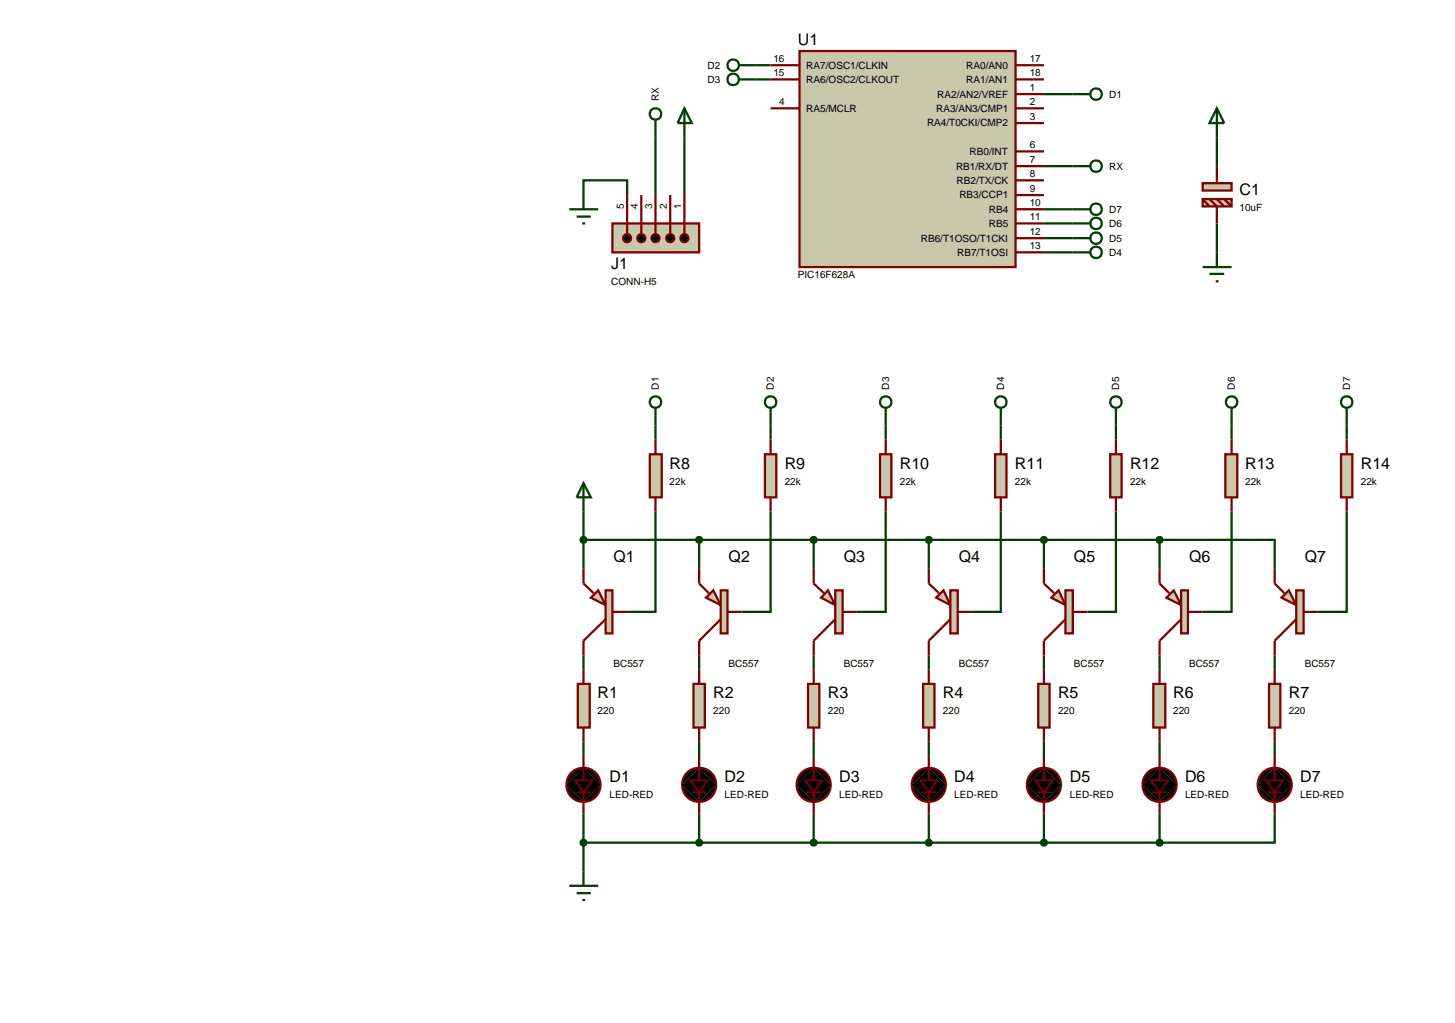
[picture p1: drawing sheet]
<svg xmlns="http://www.w3.org/2000/svg" width="257mm" height="180mm" viewBox="0 0 257 180" stroke-linecap="round" stroke-linejoin="round" font-family="sans-serif">
<g fill="none" stroke="#004000" stroke-width=".4">
<path d="M133.3 14h2.6M133.3 11.5h2.6M184.1 16.6h5.1M102.9 34.4v-2.6h7.7v2.6M115.6 24.2v10.2M120.7 24.2v10.2M184.1 29.3h5.1M184.1 36.9h5.1M184.1 39.4h5.1M214.6 24.2v5.1M214.6 39.4v5.1M184.1 42h5.1"/>
<path d="M184.1 44.5h5.1M115.6 75v2.5M135.9 75v2.5M156.2 75v2.5M176.5 75v2.5M196.8 75v2.5M217.2 75v2.5M237.5 75v2.5M102.9 90.2v10.1M102.9 95.2h101.6M115.6 90.2v17.7h-5M123.3 95.2v5.1"/>
<path d="M135.9 90.2v17.7h-5.1M143.5 95.2v5.1M156.2 90.2v17.7h-5.1M163.8 95.2v5.1M176.5 90.2v17.7h-5.1M184.1 95.2v5.1M196.8 90.2v17.7h-5M204.5 95.2h20.3v5.1M204.5 95.2v5.1M217.2 90.2v17.7h-5.1M237.5 90.2v17.7h-5.1M102.9 115.6v2.5"/>
<path d="M123.3 115.6v2.5M143.5 115.6v2.5M163.8 115.6v2.5M184.1 115.6v2.5M204.5 115.6v2.5M224.8 115.6v2.5M102.9 130.8v2.5M123.3 130.8v2.5M143.5 130.8v2.5M163.8 130.8v2.5M184.1 130.8v2.5M204.5 130.8v2.5"/>
<path d="M224.8 130.8v2.5M102.9 143.5v10.2M102.9 148.6h101.6M123.3 143.5v5.1M143.5 143.5v5.1M163.8 143.5v5.1M184.1 143.5v5.1M204.5 143.5v5.1M224.8 143.5v5.1h-20.3"/>
</g>
<path d="M101.9 120.6h2.1v7.7h-2.1z" fill="#c8c8aa" stroke="#800000" stroke-width=".4"/>
<path d="M102.9 118.1v2.5M102.9 128.3v2.5" fill="none" stroke="#800000" stroke-width=".4"/>
<path d="M122.3 120.6h2v7.7h-2z" fill="#c8c8aa" stroke="#800000" stroke-width=".4"/>
<path d="M123.3 118.1v2.5M123.3 128.3v2.5" fill="none" stroke="#800000" stroke-width=".4"/>
<path d="M142.5 120.6h2v7.7h-2z" fill="#c8c8aa" stroke="#800000" stroke-width=".4"/>
<path d="M143.5 118.1v2.5M143.5 128.3v2.5" fill="none" stroke="#800000" stroke-width=".4"/>
<path d="M162.8 120.6h2v7.7h-2z" fill="#c8c8aa" stroke="#800000" stroke-width=".4"/>
<path d="M163.8 118.1v2.5M163.8 128.3v2.5" fill="none" stroke="#800000" stroke-width=".4"/>
<path d="M183.1 120.6h2v7.7h-2z" fill="#c8c8aa" stroke="#800000" stroke-width=".4"/>
<path d="M184.1 118.1v2.5M184.1 128.3v2.5" fill="none" stroke="#800000" stroke-width=".4"/>
<path d="M203.4 120.6h2.1v7.7h-2.1z" fill="#c8c8aa" stroke="#800000" stroke-width=".4"/>
<path d="M204.5 118.1v2.5M204.5 128.3v2.5" fill="none" stroke="#800000" stroke-width=".4"/>
<path d="M223.8 120.6h2v7.7h-2z" fill="#c8c8aa" stroke="#800000" stroke-width=".4"/>
<g fill="none" stroke="#800000" stroke-width=".4">
<path d="M224.8 118.1v2.5M102.9 133.3v4.3M102.9 139.7v3.8M123.3 133.3v4.3M123.3 139.7v3.8M143.5 133.3v4.3M143.5 139.7v3.8M163.8 133.3v4.3M163.8 139.7v3.8M184.1 133.3v4.3M184.1 139.7v3.8M204.5 133.3v4.3"/>
<path d="M204.5 139.7v3.8M224.8 128.3v2.5M224.8 133.3v4.3M224.8 139.7v3.8"/>
</g>
<g fill="#000" stroke="#800000" stroke-width=".4">
<path d="M100.5 136.5a2.97 2.97 0 0 1 2.4-1.1l-3 3 .1-.7zM102.9 135.4a2.95 2.95 0 0 1 3 3zM105.9 138.4a2.95 2.95 0 0 1-3 3zM99.9 138.4l3 3a2.95 2.95 0 0 1-3-3z"/>
<path d="M120.9 136.5a2.97 2.97 0 0 1 2.4-1.1l-3 3 .1-.7zM123.3 135.4a2.95 2.95 0 0 1 3 3zM126.3 138.4a2.95 2.95 0 0 1-3 3zM120.3 138.4l3 3a2.95 2.95 0 0 1-3-3z"/>
<path d="M141.1 136.5a2.97 2.97 0 0 1 2.4-1.1l-3 3 .1-.7zM143.5 135.4a2.95 2.95 0 0 1 3 3zM146.5 138.4a2.95 2.95 0 0 1-3 3zM140.5 138.4l3 3a2.95 2.95 0 0 1-3-3z"/>
<path d="M161.4 136.5a2.97 2.97 0 0 1 2.4-1.1l-3 3 .1-.7zM163.8 135.4a2.95 2.95 0 0 1 3 3zM166.8 138.4a2.95 2.95 0 0 1-3 3zM160.8 138.4l3 3a2.95 2.95 0 0 1-3-3z"/>
<path d="M182.2 136l1.2-.5 .7-.1-3 3a2.97 2.97 0 0 1 1.1-2.4zM184.1 135.4a2.95 2.95 0 0 1 3 3zM184.1 141.4l3-3a2.95 2.95 0 0 1-3 3zM181.1 138.4l3 3a2.95 2.95 0 0 1-3-3z"/>
<path d="M202.6 136l1.2-.5 .7-.1-3 3a2.97 2.97 0 0 1 1.1-2.4zM204.5 135.4a2.95 2.95 0 0 1 3 3zM204.5 141.4l3-3a2.95 2.95 0 0 1-3 3zM201.5 138.4l3 3a2.95 2.95 0 0 1-3-3z"/>
<path d="M222.4 136.5a2.97 2.97 0 0 1 2.4-1.1l-3 3 .1-.7zM224.8 135.4a2.95 2.95 0 0 1 3 3zM227.8 138.4a2.95 2.95 0 0 1-3 3zM221.8 138.4l3 3a2.95 2.95 0 0 1-3-3z"/>
</g>
<path d="M99.9 138.4l3-3 3 3-3 3zM120.3 138.4l3-3 3 3-3 3zM140.5 138.4l3-3 3 3-3 3zM160.8 138.4l3-3 3 3-3 3zM184.1 135.4l3 3-3 3-3-3zM204.5 135.4l3 3-3 3-3-3zM221.8 138.4l3-3 3 3-3 3z" fill="#000"/>
<path d="M101.7 139.7h2.5M122 139.7h2.5M142.2 139.7h2.6M162.5 139.7h2.6M182.9 139.7h2.5M203.2 139.7h2.5M223.5 139.7h2.5" fill="none" stroke="#800000" stroke-width=".3"/>
<path d="M101.4 137.6h3.1l-1.6 2.1zM121.7 137.6h3.1l-1.5 2.1zM142 137.6h3l-1.5 2.1zM162.3 137.6h3l-1.5 2.1zM182.6 137.6h3.1l-1.6 2.1zM202.9 137.6h3.1l-1.5 2.1zM223.2 137.6h3.1l-1.5 2.1z" fill="#000" stroke="#800000" stroke-width=".3"/>
<path d="M100.4 156.2h5.1M101.7 157.5h2.5M102.7 158.7h.5M102.9 153.7v2.5" fill="none" stroke="#004000" stroke-width=".4"/>
<path d="M102.6 148.2l.3-.1-.5 .5zM102.9 148.1l.3 .1 .2 .4zM103.4 148.6l-.1 .3-.4 .2zM102.4 148.6l.5 .5-.4-.2z" fill="#004000" stroke="#004000" stroke-width=".4"/>
<path d="M102.9 148.1l.5 .5-.5 .5-.5-.5z" fill="#004000"/>
<path d="M204.1 148.3l.4-.2-.5 .5zM204.5 148.1l.4 .2 .1 .3zM205 148.6l-.1 .3-.4 .2zM204 148.6l.5 .5-.4-.2z" fill="#004000" stroke="#004000" stroke-width=".4"/>
<path d="M204.5 148.1l.5 .5-.5 .5-.5-.5z" fill="#004000"/>
<path d="M183.7 148.3l.4-.2-.5 .5zM184.1 148.1l.3 .1 .2 .4zM184.1 149.1l.5-.5-.1 .3zM183.6 148.6l.5 .5-.4-.2z" fill="#004000" stroke="#004000" stroke-width=".4"/>
<path d="M184.1 148.1l.5 .5-.5 .5-.5-.5z" fill="#004000"/>
<path d="M163.5 148.2l.3-.1-.5 .5zM163.8 148.1l.3 .1 .2 .4zM164.3 148.6l-.1 .3-.4 .2zM163.3 148.6l.5 .5-.4-.2z" fill="#004000" stroke="#004000" stroke-width=".4"/>
<path d="M163.8 148.1l.5 .5-.5 .5-.5-.5z" fill="#004000"/>
<path d="M143.1 148.3l.4-.2-.5 .5zM143.5 148.1l.3 .1 .2 .4zM144 148.6l-.1 .3-.4 .2zM143 148.6l.5 .5-.3-.1z" fill="#004000" stroke="#004000" stroke-width=".4"/>
<path d="M143 148.6l.5-.5 .5 .5-.5 .5z" fill="#004000"/>
<path d="M122.9 148.3l.4-.2-.5 .5zM123.3 148.1l.3 .1 .2 .4zM123.8 148.6l-.1 .3-.4 .2zM122.8 148.6l.5 .5-.4-.2z" fill="#004000" stroke="#004000" stroke-width=".4"/>
<path d="M122.8 148.6l.5-.5 .5 .5-.5 .5z" fill="#004000"/>
<path d="M108 39.4h15.3v5.1h-15.3z" fill="#c8c8aa" stroke="#800000" stroke-width=".4"/>
<path d="M110.6 34.4v6.8M113.1 34.4v6.8M115.6 34.4v6.8M118.2 34.4v6.8M120.7 34.4v6.8" fill="none" stroke="#800000" stroke-width=".4"/>
<g fill="#000" stroke="#800000" stroke-width=".4">
<path d="M110.1 41.5l.5-.2-.7 .7zM110.6 41.3a.68 .68 0 0 1 .7 .7zM110.6 42.7l.7-.7a.68 .68 0 0 1-.7 .7zM109.9 42l.7 .7a.68 .68 0 0 1-.7-.7z"/>
<path d="M112.6 41.5l.5-.2-.7 .7zM113.1 41.3a.68 .68 0 0 1 .7 .7zM113.1 42.7l.7-.7a.68 .68 0 0 1-.7 .7zM112.4 42l.7 .7a.68 .68 0 0 1-.7-.7z"/>
<path d="M115.1 41.5l.5-.2-.7 .7zM115.6 41.3a.68 .68 0 0 1 .7 .7zM115.6 42.7l.7-.7a.68 .68 0 0 1-.7 .7zM114.9 42l.7 .7a.68 .68 0 0 1-.7-.7z"/>
<path d="M117.7 41.5l.5-.2-.7 .7zM118.2 41.3a.68 .68 0 0 1 .7 .7zM118.9 42a.68 .68 0 0 1-.7 .7zM117.5 42l.7 .7a.68 .68 0 0 1-.7-.7z"/>
<path d="M120.2 41.5l.5-.2-.7 .7zM120.7 41.3a.68 .68 0 0 1 .7 .7zM121.4 42a.68 .68 0 0 1-.7 .7zM120 42l.7 .7a.68 .68 0 0 1-.7-.7z"/>
</g>
<path d="M110.6 41.3l.7 .7-.7 .7-.7-.7zM113.1 41.3l.7 .7-.7 .7-.7-.7zM114.9 42l.7-.7 .7 .7-.7 .7zM118.2 41.3l.7 .7-.7 .7-.7-.7zM120 42l.7-.7 .7 .7-.7 .7z" fill="#000"/>
<g fill="none" stroke="#004000" stroke-width=".4">
<path d="M120.7 19.1l1.3 2.6h-2.5zM120.7 19.1v5.1M100.4 36.9h5.1M101.7 38.2h2.5M102.7 39.4h.5M102.9 34.4v2.5M115.6 21.2v3"/>
<circle cx="115.6" cy="20.1" r="1.01"/>
</g>
<g fill="#c8c8aa" stroke="#800000" stroke-width=".4">
<path d="M104.2 105.4l1.3-1.3 1.3 2.6z"/>
<path d="M106.8 104.1h1.2v7.6h-1.2z"/>
</g>
<path d="M102.9 100.3v2.6l1.8 1.7M106.8 109.2l-3.9 3.8v2.6M108 107.9h2.6" fill="none" stroke="#800000" stroke-width=".4"/>
<path d="M102.9 85.2l1.3 2.5h-2.5zM102.9 85.2v5" fill="none" stroke="#004000" stroke-width=".4"/>
<g fill="#c8c8aa" stroke="#800000" stroke-width=".4">
<path d="M124.5 105.4l1.3-1.3 1.3 2.6z"/>
<path d="M127.1 104.1h1.2v7.6h-1.2z"/>
</g>
<path d="M123.3 100.3v2.6l1.7 1.7M127.1 109.2l-3.8 3.8v2.6M128.3 107.9h2.5" fill="none" stroke="#800000" stroke-width=".4"/>
<g fill="#c8c8aa" stroke="#800000" stroke-width=".4">
<path d="M146 104.1l1.3 2.6-2.5-1.3z"/>
<path d="M147.3 104.1h1.3v7.6h-1.3z"/>
</g>
<path d="M143.5 100.3v2.6l1.8 1.7M147.3 109.2l-3.8 3.8v2.6M148.6 107.9h2.5" fill="none" stroke="#800000" stroke-width=".4"/>
<g fill="#c8c8aa" stroke="#800000" stroke-width=".4">
<path d="M165.1 105.4l1.3-1.3 1.2 2.6z"/>
<path d="M167.6 104.1h1.3v7.6h-1.3z"/>
</g>
<path d="M163.8 100.3v2.6l1.8 1.7M167.6 109.2l-3.8 3.8v2.6M168.9 107.9h2.5" fill="none" stroke="#800000" stroke-width=".4"/>
<g fill="#c8c8aa" stroke="#800000" stroke-width=".4">
<path d="M185.4 105.4l1.3-1.3 1.2 2.6z"/>
<path d="M187.9 104.1h1.3v7.6h-1.3z"/>
</g>
<path d="M184.1 100.3v2.6l1.8 1.7M187.9 109.2l-3.8 3.8v2.6M189.2 107.9h2.6" fill="none" stroke="#800000" stroke-width=".4"/>
<g fill="#c8c8aa" stroke="#800000" stroke-width=".4">
<path d="M205.7 105.4l1.3-1.3 1.3 2.6z"/>
<path d="M208.3 104.1h1.2v7.6h-1.2z"/>
</g>
<path d="M204.5 100.3v2.6l1.7 1.7M208.3 109.2l-3.8 3.8v2.6M209.5 107.9h2.6" fill="none" stroke="#800000" stroke-width=".4"/>
<g fill="#c8c8aa" stroke="#800000" stroke-width=".4">
<path d="M226 105.4l1.3-1.3 1.3 2.6z"/>
<path d="M228.6 104.1h1.3v7.6h-1.3z"/>
</g>
<path d="M224.8 100.3v2.6l1.7 1.7M228.6 109.2l-3.8 3.8v2.6M229.9 107.9h2.5" fill="none" stroke="#800000" stroke-width=".4"/>
<path d="M102.6 94.8l.3-.1-.5 .5zM102.9 94.7l.3 .1 .2 .4zM103.4 95.2l-.1 .3-.4 .2zM102.4 95.2l.5 .5-.4-.2z" fill="#004000" stroke="#004000" stroke-width=".4"/>
<path d="M102.9 94.7l.5 .5-.5 .5-.5-.5z" fill="#004000"/>
<path d="M122.9 94.9l.4-.2-.5 .5zM123.3 94.7l.3 .1 .2 .4zM123.8 95.2l-.1 .3-.4 .2zM122.8 95.2l.5 .5-.4-.2z" fill="#004000" stroke="#004000" stroke-width=".4"/>
<path d="M122.8 95.2l.5-.5 .5 .5-.5 .5z" fill="#004000"/>
<path d="M143.1 94.9l.4-.2-.5 .5zM143.5 94.7l.3 .1 .2 .4zM144 95.2l-.1 .3-.4 .2zM143 95.2l.5 .5-.3-.1z" fill="#004000" stroke="#004000" stroke-width=".4"/>
<path d="M143 95.2l.5-.5 .5 .5-.5 .5z" fill="#004000"/>
<path d="M163.5 94.8l.3-.1-.5 .5zM163.8 94.7l.3 .1 .2 .4zM164.3 95.2l-.1 .3-.4 .2zM163.3 95.2l.5 .5-.4-.2z" fill="#004000" stroke="#004000" stroke-width=".4"/>
<path d="M163.8 94.7l.5 .5-.5 .5-.5-.5z" fill="#004000"/>
<path d="M183.8 94.8l.3-.1-.5 .5zM184.1 94.7l.3 .1 .2 .4zM184.1 95.7l.5-.5-.1 .3zM183.6 95.2l.5 .5-.4-.2z" fill="#004000" stroke="#004000" stroke-width=".4"/>
<path d="M184.1 94.7l.5 .5-.5 .5-.5-.5z" fill="#004000"/>
<path d="M204.2 94.8l.3-.1-.5 .5zM204.5 94.7l.4 .2 .1 .3zM205 95.2l-.1 .3-.4 .2zM204 95.2l.5 .5-.4-.2z" fill="#004000" stroke="#004000" stroke-width=".4"/>
<path d="M204.5 94.7l.5 .5-.5 .5-.5-.5z" fill="#004000"/>
<path d="M114.6 80.1h2.1v7.6h-2.1z" fill="#c8c8aa" stroke="#800000" stroke-width=".4"/>
<path d="M115.6 77.5v2.6M115.6 87.7v2.5" fill="none" stroke="#800000" stroke-width=".4"/>
<path d="M134.9 80.1h2v7.6h-2z" fill="#c8c8aa" stroke="#800000" stroke-width=".4"/>
<path d="M135.9 77.5v2.6M135.9 87.7v2.5" fill="none" stroke="#800000" stroke-width=".4"/>
<path d="M155.2 80.1h2v7.6h-2z" fill="#c8c8aa" stroke="#800000" stroke-width=".4"/>
<path d="M156.2 77.5v2.6M156.2 87.7v2.5" fill="none" stroke="#800000" stroke-width=".4"/>
<path d="M175.5 80.1h2v7.6h-2z" fill="#c8c8aa" stroke="#800000" stroke-width=".4"/>
<path d="M176.5 77.5v2.6M176.5 87.7v2.5" fill="none" stroke="#800000" stroke-width=".4"/>
<path d="M195.8 80.1h2v7.6h-2z" fill="#c8c8aa" stroke="#800000" stroke-width=".4"/>
<path d="M196.8 77.5v2.6M196.8 87.7v2.5" fill="none" stroke="#800000" stroke-width=".4"/>
<path d="M216.1 80.1h2.1v7.6h-2.1z" fill="#c8c8aa" stroke="#800000" stroke-width=".4"/>
<path d="M217.2 77.5v2.6M217.2 87.7v2.5" fill="none" stroke="#800000" stroke-width=".4"/>
<path d="M236.5 80.1h2v7.6h-2z" fill="#c8c8aa" stroke="#800000" stroke-width=".4"/>
<path d="M237.5 77.5v2.6M237.5 87.7v2.5" fill="none" stroke="#800000" stroke-width=".4"/>
<g fill="none" stroke="#004000" stroke-width=".4">
<path d="M115.6 72v3M135.9 72v3M156.2 72v3M176.5 72v3M196.8 72v3M217.2 72v3M237.5 72v3"/>
<circle cx="115.6" cy="70.9" r="1.01"/>
<circle cx="135.9" cy="70.9" r="1.01"/>
<circle cx="156.2" cy="70.9" r="1.01"/>
<circle cx="176.5" cy="70.9" r="1.01"/>
<circle cx="196.8" cy="70.9" r="1.01"/>
<circle cx="217.2" cy="70.9" r="1.01"/>
<circle cx="237.5" cy="70.9" r="1.01"/>
</g>
<path d="M141 9h38.1v38.1h-38.1z" fill="#c8c8aa" stroke="#800000" stroke-width=".4"/>
<g fill="none" stroke="#800000" stroke-width=".4">
<path d="M135.9 11.5h5.1M135.9 14h5.1M135.9 19.1h5.1M179.1 11.5h5M179.1 14h5M179.1 16.6h5M179.1 19.1h5M179.1 26.7h5M179.1 29.3h5M179.1 31.8h5M179.1 34.4h5M179.1 36.9h5"/>
<path d="M179.1 39.4h5M179.1 21.7h5M179.1 42h5M179.1 44.5h5"/>
</g>
<g fill="none" stroke="#004000" stroke-width=".4">
<path d="M130.3 14h3M130.3 11.5h3M189.2 16.6h3.1M214.6 19.1l1.3 2.6h-2.6zM214.6 19.1v5.1M189.2 29.3h3.1M189.2 36.9h3.1M189.2 39.4h3.1M189.2 42h3.1M189.2 44.5h3.1M212.1 47.1h5.1M213.3 48.3h2.6"/>
<path d="M214.4 49.6h.5M214.6 44.5v2.6"/>
<circle cx="129.3" cy="14" r="1.01"/>
<circle cx="129.3" cy="11.5" r="1.01"/>
<circle cx="193.3" cy="16.6" r="1.01"/>
<circle cx="193.3" cy="36.9" r="1.01"/>
<circle cx="193.3" cy="39.4" r="1.01"/>
<circle cx="193.3" cy="29.3" r="1.01"/>
<circle cx="193.3" cy="44.5" r="1.01"/>
<circle cx="193.3" cy="42" r="1.01"/>
</g>
<g fill="#c8c8aa" stroke="#800000" stroke-width=".4">
<path d="M212.1 32.3h5.1v1.3h-5.1z"/>
<path d="M212.1 35.1h5.1v1.3h-5.1z"/>
</g>
<path d="M212.1 35.1l1.2 1.3M213.3 35.1l1.3 1.3v3M214.6 29.3v3M214.6 35.1l1.3 1.3M215.9 35.1l1.3 1.3" fill="none" stroke="#800000" stroke-width=".4"/>
<g font-size="2.8">
<text x="140.7" y="7.9">U1</text>
<text x="218.6" y="34.4">C1</text>
<text x="107.8" y="47.5">J1</text>
<text x="118.1" y="82.7">R8</text>
<text x="138.4" y="82.7">R9</text>
<text x="158.7" y="82.7">R10</text>
<text x="179" y="82.7">R11</text>
<text x="199.3" y="82.7">R12</text>
<text x="219.6" y="82.7">R13</text>
<text x="240" y="82.7">R14</text>
<text x="108.2" y="99.2">Q1</text>
<text x="128.5" y="99.2">Q2</text>
<text x="148.8" y="99.2">Q3</text>
<text x="169.1" y="99.2">Q4</text>
<text x="189.4" y="99.2">Q5</text>
<text x="209.7" y="99.2">Q6</text>
<text x="230.1" y="99.2">Q7</text>
<text x="105.4" y="123.2">R1</text>
<text x="125.8" y="123.2">R2</text>
<text x="146" y="123.2">R3</text>
<text x="166.3" y="123.2">R4</text>
<text x="186.6" y="123.2">R5</text>
<text x="206.9" y="123.2">R6</text>
<text x="227.3" y="123.2">R7</text>
<text x="107.5" y="138">D1</text>
<text x="127.8" y="138">D2</text>
<text x="148" y="138">D3</text>
<text x="168.3" y="138">D4</text>
<text x="188.7" y="138">D5</text>
<text x="209" y="138">D6</text>
<text x="229.3" y="138">D7</text>
</g>
<g font-size="1.8">
<text x="136.4" y="10.9">16</text>
<text x="181.6" y="10.9">17</text>
<text x="116.2" y="17.9" transform="rotate(-90 116.2 17.9)">RX</text>
<text x="124.8" y="14.6">D3</text>
<text x="124.8" y="12.1">D2</text>
<text x="136.4" y="13.4">15</text>
<text x="142.2" y="12.1">RA7/OSC1/CLKIN</text>
<text x="142.2" y="14.6">RA6/OSC2/CLKOUT</text>
<text x="165.3" y="17.2">RA2/AN2/VREF</text>
<text x="170.4" y="12.1">RA0/AN0</text>
<text x="170.4" y="14.6">RA1/AN1</text>
<text x="181.6" y="13.4">18</text>
<text x="181.6" y="16">1</text>
<text x="195.6" y="17.2">D1</text>
<text x="137.4" y="18.5">4</text>
<text x="142.2" y="19.7">RA5/MCLR</text>
<text x="163.5" y="22.3">RA4/T0CKI/CMP2</text>
<text x="165.1" y="19.7">RA3/AN3/CMP1</text>
<text x="181.6" y="18.5">2</text>
<text x="181.6" y="21.1">3</text>
<text x="168.6" y="29.9">RB1/RX/DT</text>
<text x="171" y="27.3">RB0/INT</text>
<text x="181.6" y="26.1">6</text>
<text x="181.6" y="28.7">7</text>
<text x="195.6" y="29.9">RX</text>
<text x="168.7" y="32.4">RB2/TX/CK</text>
<text x="169.2" y="35">RB3/CCP1</text>
<text x="181.6" y="31.2">8</text>
<text x="181.6" y="33.8">9</text>
<text x="110" y="36.9" transform="rotate(-90 110 36.9)">5</text>
<text x="112.5" y="36.9" transform="rotate(-90 112.5 36.9)">4</text>
<text x="115" y="36.9" transform="rotate(-90 115 36.9)">3</text>
<text x="117.6" y="36.9" transform="rotate(-90 117.6 36.9)">2</text>
<text x="120.1" y="36.9" transform="rotate(-90 120.1 36.9)">1</text>
<text x="174.4" y="37.5">RB4</text>
<text x="174.4" y="40">RB5</text>
<text x="181.6" y="36.3">10</text>
<text x="181.6" y="38.8">11</text>
<text x="181.6" y="41.4">12</text>
<text x="195.6" y="37.5">D7</text>
<text x="195.6" y="40">D6</text>
<text x="218.6" y="37.2">10uF</text>
<text x="162.4" y="42.6">RB6/T1OSO/T1CKI</text>
<text x="168.8" y="45.1">RB7/T1OSI</text>
<text x="181.6" y="43.9">13</text>
<text x="195.6" y="42.6">D5</text>
<text x="195.6" y="45.1">D4</text>
<text x="107.8" y="50.3">CONN-H5</text>
<text x="140.7" y="49.1">PIC16F628A</text>
<text x="116.2" y="68.7" transform="rotate(-90 116.2 68.7)">D1</text>
<text x="136.5" y="68.7" transform="rotate(-90 136.5 68.7)">D2</text>
<text x="156.8" y="68.7" transform="rotate(-90 156.8 68.7)">D3</text>
<text x="177.1" y="68.7" transform="rotate(-90 177.1 68.7)">D4</text>
<text x="197.4" y="68.7" transform="rotate(-90 197.4 68.7)">D5</text>
<text x="217.8" y="68.7" transform="rotate(-90 217.8 68.7)">D6</text>
<text x="238.1" y="68.7" transform="rotate(-90 238.1 68.7)">D7</text>
<text x="118.1" y="85.5">22k</text>
<text x="138.4" y="85.5">22k</text>
<text x="158.7" y="85.5">22k</text>
<text x="179" y="85.5">22k</text>
<text x="199.3" y="85.5">22k</text>
<text x="219.6" y="85.5">22k</text>
<text x="240" y="85.5">22k</text>
<text x="108.2" y="117.6">BC557</text>
<text x="128.5" y="117.6">BC557</text>
<text x="148.8" y="117.6">BC557</text>
<text x="169.1" y="117.6">BC557</text>
<text x="189.4" y="117.6">BC557</text>
<text x="209.7" y="117.6">BC557</text>
<text x="230.1" y="117.6">BC557</text>
<text x="105.4" y="126">220</text>
<text x="125.8" y="126">220</text>
<text x="146" y="126">220</text>
<text x="166.3" y="126">220</text>
<text x="186.6" y="126">220</text>
<text x="206.9" y="126">220</text>
<text x="227.3" y="126">220</text>
<text x="107.5" y="140.8">LED-RED</text>
<text x="127.8" y="140.8">LED-RED</text>
<text x="148" y="140.8">LED-RED</text>
<text x="168.3" y="140.8">LED-RED</text>
<text x="188.7" y="140.8">LED-RED</text>
<text x="209" y="140.8">LED-RED</text>
<text x="229.3" y="140.8">LED-RED</text>
</g>
</svg>
